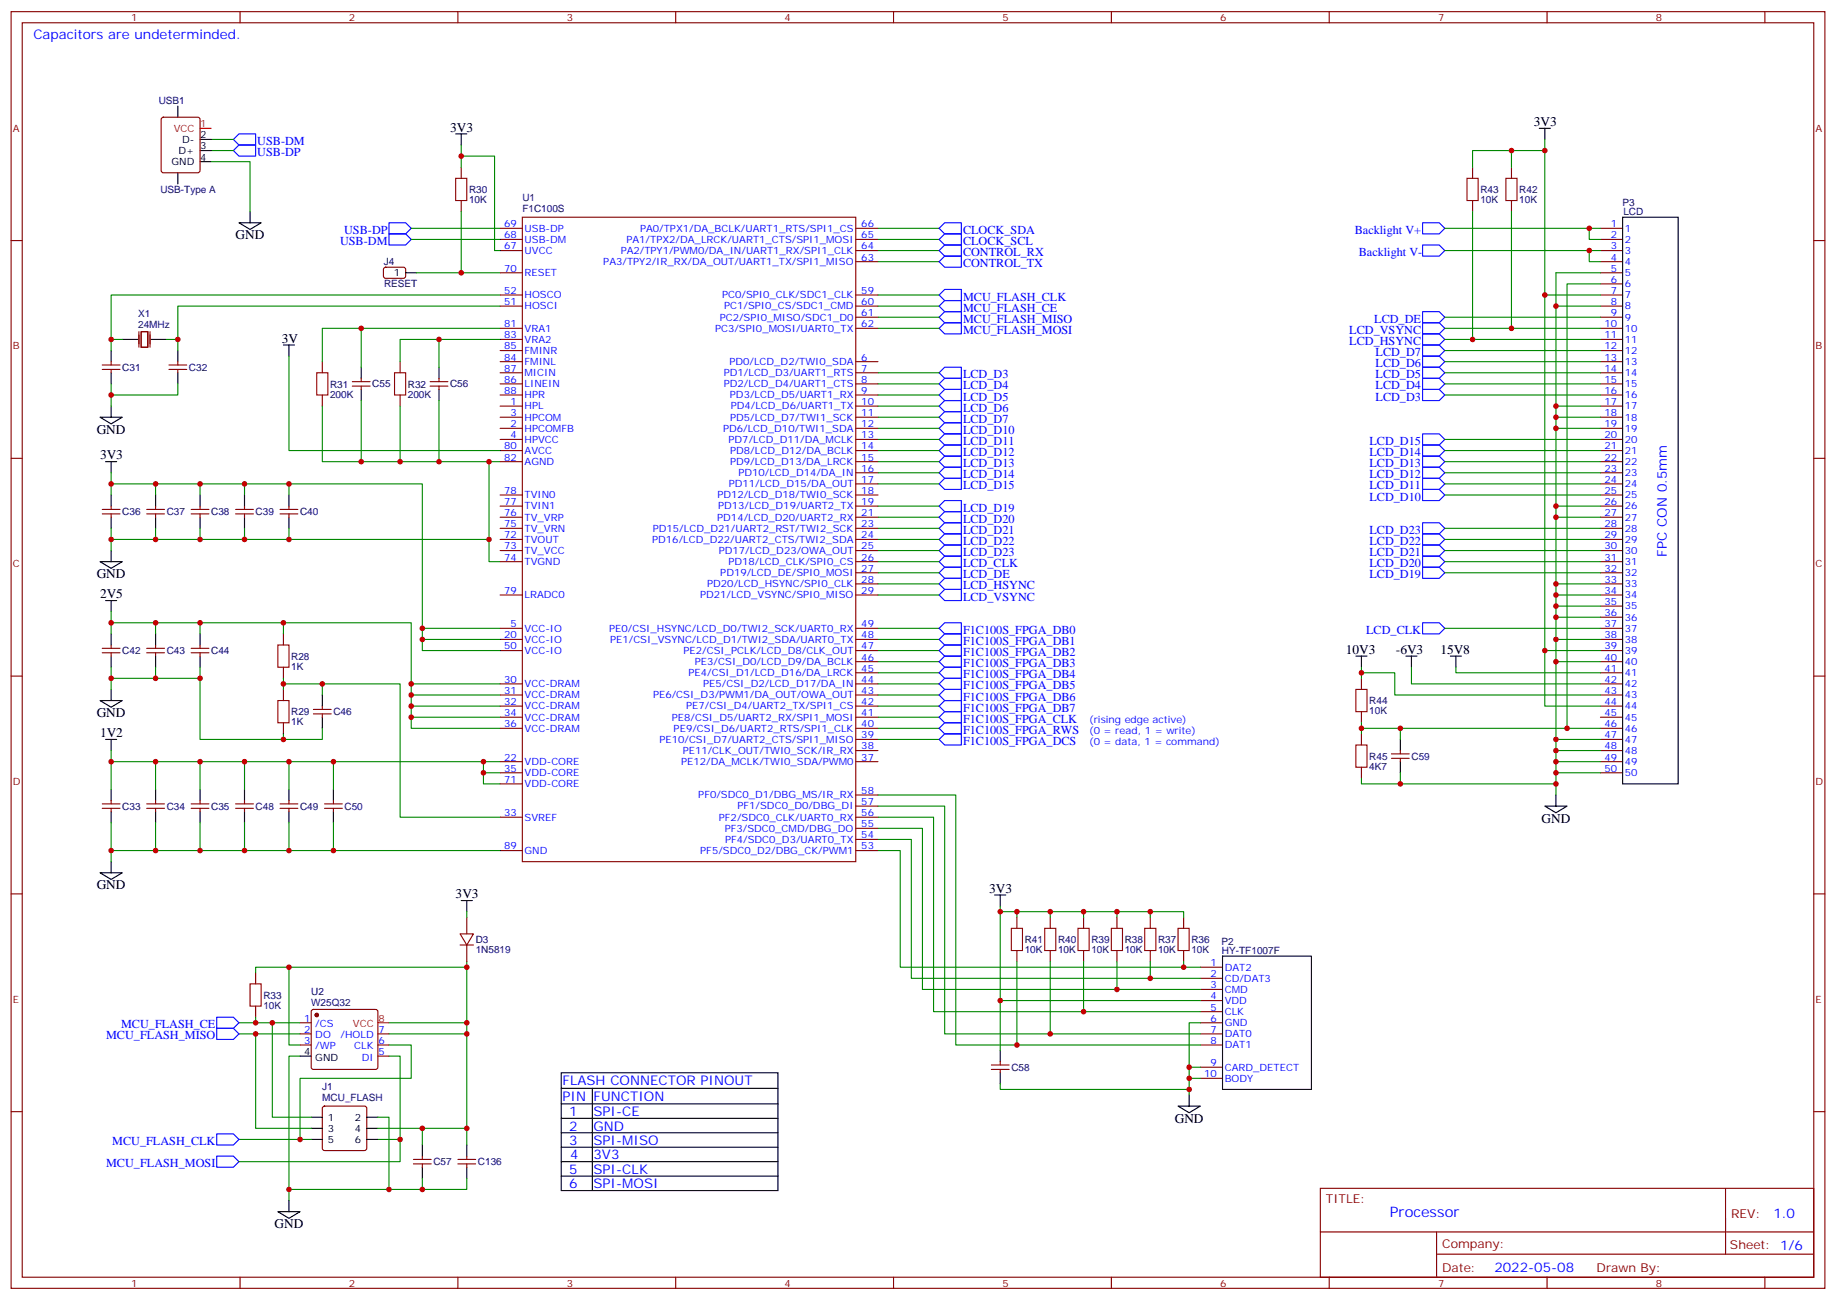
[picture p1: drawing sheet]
<svg xmlns="http://www.w3.org/2000/svg" width="583mm" height="413mm" viewBox="0 0 583 413" stroke-linecap="round" stroke-linejoin="round" font-family="sans-serif">
<g fill="none" stroke="#870000" stroke-width=".35">
<path d="M3.5 3.7h575.8v405.3h-575.8zM7.1 7.2h568.6v398.3h-568.6zM76.2 3.7v3.5M145.3 3.7v3.5M214.5 3.7v3.5M283.6 3.7v3.5M352.8 3.7v3.5M421.9 3.7v3.5M491.1 3.7v3.5M560.2 3.7v3.5M51.4 37.4l.5-.2h10.9l.5 .2 .2 .5v16.3l-.2 .5-.5 .2h-10.9l-.5-.3-.2-.4v-16.3zM146.4 53.1v3.5"/>
<path d="M467.4 53.1v3.5M479.8 53.1v3.5M3.5 76.4h3.6M146.4 63.7v3.5M158.7 79.6h7.1M158.7 76h7.1M158.7 72.5h7.1M165.8 69h105.8v204.6h-105.8zM271.6 79.6h7.1M271.6 76h7.1M271.6 72.5h7.1M467.4 63.7v3.5"/>
<path d="M479.8 63.7v3.5M508 79.6h7.1M508 76h7.1M508 72.5h7.1M575.7 76.4h3.6M121.9 85l.5-.2 5.9 .1 .5 .6-.1 2.4-.6 .5-6-.1-.4-.6v-2.2zM158.7 97.2h7.1M158.7 93.7h7.1M158.7 86.6h7.1M271.6 97.2h7.1M271.6 93.7h7.1M271.6 83.1h7.1"/>
<path d="M508 97.2h7.1M508 93.7h7.1M508 83.1h7.1M508 86.6h7.1M508 90.1h7.1M32.5 115.9h5.6M32.5 117.3h5.6M35.3 114.8v1.1M35.3 117.3v1.1M44.1 105.3v4.9M44.8 105.3h2.1v4.9h-2.1zM47.6 105.3v4.9"/>
<path d="M53.6 115.9h5.7M53.6 117.3h5.7M56.4 114.8v1.1M56.4 117.3v1.1M102.3 114.8v3.6M127 114.8v3.6M158.7 114.8h7.1M158.7 118.4h7.1M158.7 104.2h7.1M158.7 107.8h7.1M158.7 111.3h7.1M271.6 114.8h7.1"/>
<path d="M271.6 118.4h7.1M271.6 100.7h7.1M271.6 104.2h7.1M508 114.8h7.1M508 118.4h7.1M508 100.7h7.1M508 104.2h7.1M508 107.8h7.1M508 111.3h7.1M102.3 125.4v3.5M111.8 121.2h5.7M111.8 122.6h5.7"/>
<path d="M114.7 120.1v1.1M114.7 122.6v1M127 125.4v3.5M136.5 121.2h5.7M136.5 122.6h5.7M139.3 120.1v1.1M139.3 122.6v1M158.7 128.9h7.1M158.7 136h7.1M158.7 132.5h7.1M158.7 139.5h7.1M158.7 121.9h7.1"/>
<path d="M158.7 125.4h7.1M271.6 128.9h7.1M271.6 136h7.1M271.6 132.5h7.1M271.6 139.5h7.1M271.6 121.9h7.1M271.6 125.4h7.1M508 128.9h7.1M508 136h7.1M508 132.5h7.1M508 139.5h7.1M508 121.9h7.1"/>
<path d="M508 125.4h7.1M3.5 145.5h3.6M158.7 143.1h7.1M158.7 146.6h7.1M158.7 157.2h7.1M271.6 143.1h7.1M271.6 146.6h7.1M271.6 150.1h7.1M271.6 153.6h7.1M271.6 157.2h7.1M508 143.1h7.1M508 146.6h7.1"/>
<path d="M508 150.1h7.1M508 153.6h7.1M508 157.2h7.1M575.7 145.5h3.6M32.5 161.7h5.6M32.5 163.2h5.6M35.3 160.7v1M35.3 163.2v1M46.6 161.7h5.6M46.6 163.2h5.6M49.4 160.7v1M49.4 163.2v1"/>
<path d="M60.7 161.7h5.6M60.7 163.2h5.6M63.5 160.7v1M63.5 163.2v1M74.8 161.7h5.6M74.8 163.2h5.6M77.6 160.7v1M77.6 163.2v1M88.9 161.7h5.6M88.9 163.2h5.6M91.7 160.7v1M91.7 163.2v1"/>
<path d="M158.7 160.7h7.1M158.7 164.2h7.1M158.7 167.7h7.1M158.7 171.3h7.1M158.7 174.8h7.1M158.7 178.3h7.1M271.6 160.7h7.1M271.6 164.2h7.1M271.6 167.7h7.1M271.6 171.3h7.1M271.6 174.8h7.1M271.6 178.3h7.1"/>
<path d="M508 160.7h7.1M508 164.2h7.1M508 167.7h7.1M508 171.3h7.1M508 174.8h7.1M508 178.3h7.1M158.7 199.5h7.1M158.7 188.9h7.1M271.6 199.5h7.1M271.6 181.9h7.1M271.6 185.4h7.1M271.6 188.9h7.1"/>
<path d="M508 199.5h7.1M508 181.9h7.1M508 185.4h7.1M508 188.9h7.1M508 192.4h7.1M508 196h7.1M3.5 214.7h3.6M32.5 205.8h5.6M32.5 207.3h5.6M35.3 204.8v1M35.3 207.3v1M46.6 205.8h5.6"/>
<path d="M46.6 207.3h5.6M49.4 204.8v1M49.4 207.3v1M60.7 205.8h5.6M60.7 207.3h5.6M63.5 204.8v1M63.5 207.3v1M90 201.3v3.5M90 211.8v3.6M90 218.9v3.5M158.7 203h7.1M158.7 217.1h7.1"/>
<path d="M158.7 206.6h7.1M271.6 203h7.1M271.6 217.1h7.1M271.6 213.6h7.1M271.6 210.1h7.1M271.6 206.6h7.1M432.2 215.4v3.5M508 203h7.1M508 217.1h7.1M508 213.6h7.1M508 210.1h7.1M508 206.6h7.1"/>
<path d="M575.7 214.7h3.6M90 229.5v3.5M99.5 225.2h5.6M99.5 226.7h5.6M102.3 224.2v1M102.3 226.7v1M158.7 220.7h7.1M158.7 224.2h7.1M158.7 227.7h7.1M158.7 231.2h7.1M271.6 220.7h7.1M271.6 224.2h7.1"/>
<path d="M271.6 227.7h7.1M271.6 231.2h7.1M271.6 238.3h7.1M271.6 234.8h7.1M432.2 226v3.5M432.2 233v3.5M441.7 239.4h5.6M444.5 238.3v1.1M508 220.7h7.1M508 224.2h7.1M508 227.7h7.1M508 231.2h7.1"/>
<path d="M508 238.3h7.1M508 234.8h7.1M32.5 255.2h5.6M32.5 256.6h5.6M35.3 254.2v1M35.3 256.6v1.1M46.6 255.2h5.6M46.6 256.6h5.6M49.4 254.2v1M49.4 256.6v1.1M60.7 255.2h5.6M60.7 256.6h5.6"/>
<path d="M63.5 254.2v1M63.5 256.6v1.1M74.8 255.2h5.6M74.8 256.6h5.6M77.6 254.2v1M77.6 256.6v1.1M88.9 255.2h5.6M88.9 256.6h5.6M91.7 254.2v1M91.7 256.6v1.1M103 255.2h5.7M103 256.6h5.7"/>
<path d="M105.8 254.2v1M105.8 256.6v1.1M158.7 241.8h7.1M158.7 259.5h7.1M158.7 245.4h7.1M158.7 248.9h7.1M271.6 241.8h7.1M271.6 259.5h7.1M271.6 255.9h7.1M271.6 252.4h7.1M432.2 243.6v3.5M441.7 240.8h5.6"/>
<path d="M444.5 240.8v1M508 241.8h7.1M508 245.4h7.1M158.7 270.1h7.1M271.6 270.1h7.1M271.6 266.5h7.1M271.6 263h7.1M3.5 283.8h3.6M146 296.5h4.3l-2.1 3.5zM148.2 291.2v5.3M322.8 291.2v3.5M333.4 291.2v3.5"/>
<path d="M344 291.2v3.5M354.5 291.2v3.5M365.1 291.2v3.5M375.7 291.2v3.5M575.7 283.8h3.6M81.1 308.9v3.5M81.1 319.4v3.6M146 300h4.3M148.2 300v5.3M322.8 301.8v3.5M333.4 301.8v3.5M344 301.8v3.5"/>
<path d="M354.5 301.8v3.5M365.1 301.8v3.5M375.7 301.8v3.5M381 310.6h7.1M381 314.1h7.1M381 307.1h7.1M381 317.7h7.1M95.2 324.7h3.6M95.2 328.3h3.6M95.2 331.8h3.6M99 320.7l.5-.2h19.7l.5 .2 .2 .5v17.6l-.2 .5-.5 .2h-19.7l-.5-.2-.2-.5v-17.6zM119.9 328.3h3.6"/>
<path d="M119.9 331.8h3.6M119.9 335.3h3.6M314.7 338.1h5.6M314.7 339.5h5.6M317.5 337.1v1M317.5 339.5v1.1M381 324.7h7.1M381 328.3h7.1M381 331.8h7.1M381 321.2h7.1M381 338.8h7.1M3.5 353h3.6"/>
<path d="M102.5 351.4l.5-.2h12.7l.5 .2 .2 .5v12.7l-.2 .5-.5 .2h-12.7l-.5-.2-.2-.5v-12.7zM381 342.4h7.1M575.7 353h3.6M131.2 368.1h5.7M131.2 369.5h5.7M134.1 367.1v1M134.1 369.5v1.1M145.3 368.1h5.7M145.3 369.5h5.7M148.2 367.1v1M148.2 369.5v1.1M419.1 377.3h156.6v28.2h-156.6z"/>
<path d="M547.7 377.3v20.9M419.1 391.1h156.5M456 398.2h119.6M456 391.1v14.2M76.2 405.5v3.5M145.3 405.5v3.5M214.5 405.5v3.5M283.6 405.5v3.5M352.8 405.5v3.5M421.9 405.5v3.5M491.1 405.5v3.5M560.2 405.5v3.5"/>
</g>
<circle cx="100.5" cy="322.3" r=".53" fill="#870000" stroke="#870000" stroke-width=".35"/>
<g fill="none" stroke="#000" stroke-width=".35">
<path d="M56.4 33.7v3.5M56.4 54.9v3.5M63.5 51.3h3.5M63.5 47.8h3.5M63.5 44.3h3.5M144.6 42.5h3.6M146.4 42.5v3.5M488.6 40.7h3.5M490.4 40.7v3.6M75.8 70.7h7.1l-3.5 2.1zM79.4 67.2v3.5M515.1 69h17.6v179.9h-17.6z"/>
<path d="M128.8 86.6h3.5M35.3 111.3v3.5M35.3 118.4v3.5M38.8 107.8h4.9M48 107.8h4.9M56.4 111.3v3.5M56.4 118.4v3.5M90 109.5h3.5M91.7 109.5v3.6M114.7 116.6v3.5M139.3 116.6v3.5M31.7 132.5h7.1l-3.5 2.1z"/>
<path d="M35.3 128.9v3.6M114.7 123.6v3.6M139.3 123.6v3.6M33.5 146.6h3.5M35.3 146.6v3.5M35.3 157.2v3.5M49.4 157.2v3.5M63.5 157.2v3.5M77.6 157.2v3.5M91.7 157.2v3.5M31.7 178.3h7.1l-3.5 2.1zM35.3 164.2v3.5"/>
<path d="M35.3 174.8v3.5M49.4 164.2v3.5M63.5 164.2v3.5M77.6 164.2v3.5M91.7 164.2v3.5M33.5 190.7h3.5M35.3 190.7v3.5M35.3 201.3v3.5M35.3 208.3v3.5M35.3 218.9v3.5M49.4 201.3v3.5M49.4 208.3v3.5"/>
<path d="M63.5 201.3v3.5M63.5 208.3v3.5M430.4 208.3h3.5M432.2 208.3v3.5M446.3 208.3h3.5M448 208.3v3.5M460.4 208.3h3.5M462.1 208.3v3.5M31.7 222.4h7.1l-3.5 2.1zM33.5 234.8h3.5M35.3 234.8v3.5M102.3 220.7v3.5"/>
<path d="M102.3 227.7v3.5M444.5 234.8v3.5M35.3 250.6v3.6M35.3 257.7v3.5M49.4 250.6v3.6M49.4 257.7v3.5M63.5 250.6v3.6M63.5 257.7v3.5M77.6 250.6v3.6M77.6 257.7v3.5M91.7 250.6v3.6M91.7 257.7v3.5"/>
<path d="M105.8 250.6v3.6M105.8 257.7v3.5M444.5 241.8v3.6M490.4 255.9h7l-3.5 2.2zM493.9 252.4v3.5M31.7 277.1h7.1l-3.5 2.1zM35.3 273.6v3.5M146.4 285.9h3.5M148.2 285.9v3.6M315.7 284.2h3.6M317.5 284.2v3.5M388.1 303.6h28.2v42.3h-28.2z"/>
<path d="M95.2 335.3h3.6M317.5 333.6v3.5M98.8 354.7h3.5M98.8 358.2h3.5M116.4 354.7h3.5M116.4 358.2h3.5M178.2 340.6h68.7v37.4h-68.7zM178.2 345.5h68.7M178.2 350.5h68.7M178.2 355.1h68.7M178.2 359.7h68.7M188 345.5v32.5"/>
<path d="M317.5 340.6v3.5M373.9 351.2h7.1l-3.5 2.1zM377.5 347.7v3.5M98.8 361.8h3.5M116.4 361.8h3.5M134.1 363.5v3.6M134.1 370.6v3.5M148.2 363.5v3.6M148.2 370.6v3.5M178.2 364.2h68.7M178.2 368.8h68.7M178.2 373.4h68.7"/>
<path d="M88.2 384.7h7l-3.5 2.1zM91.7 381.2v3.5"/>
</g>
<path d="M63.5 40.7h3.5M119.9 324.7h3.6" fill="none" stroke="#f00" stroke-width=".35"/>
<g fill="none" stroke="#008700" stroke-width=".35">
<path d="M67 51.3h12.4v15.9M67 44.3h7.1M67 47.8h7.1M146.4 49.6h10.6v30h1.7M146.4 46v7.1M479.8 47.8v5.3M490.4 44.3v49.4h17.6M490.4 47.8h-23v5.3M130.5 72.5h28.2M130.5 76h28.2M146.4 67.2v19.4h12.3M278.7 72.5h19.4"/>
<path d="M278.7 76h19.4M278.7 79.6h19.4M458.6 72.5h49.4M458.6 79.6h49.4M467.4 67.2v40.6h40.6M479.8 67.2v37h28.2M504.5 72.5v3.5h3.5M504.5 79.6v3.5h3.5M132.3 86.6h14.1M158.7 93.7h-123.4v17.6M158.7 97.2h-102.3v14.1M278.7 97.2h19.4"/>
<path d="M278.7 93.7h19.4M278.7 83.1h19.4M490.4 93.7v112.9h17.6M493.9 97.2h14.1M508 90.1h-10.6v141.1h10.6M508 86.6h-14.1v165.8M35.3 107.8h3.5M52.9 107.8h3.5M91.7 113.1v30h67M114.7 104.2v12.4M139.3 107.8v8.8M158.7 107.8h-31.7v7"/>
<path d="M158.7 104.2h-56.4v10.6M278.7 100.7h19.4M278.7 104.2h19.4M278.7 118.4h19.4M458.6 107.8h8.8M458.6 100.7h49.4M458.6 104.2h21.2M458.6 111.3h49.4M458.6 118.4h49.4M458.6 114.8h49.4M35.3 121.9v7M56.4 121.9v3.5h-21.1"/>
<path d="M102.3 128.9v17.7h56.4M114.7 127.2v19.4M127 128.9v17.7M139.3 127.2v19.4M278.7 136h19.4M278.7 132.5h19.4M278.7 128.9h19.4M278.7 125.4h19.4M278.7 121.9h19.4M278.7 139.5h19.4M458.6 125.4h49.4M458.6 121.9h49.4"/>
<path d="M458.6 139.5h49.4M493.9 136h14.1M493.9 132.5h14.1M493.9 128.9h14.1M35.3 153.6h98.8v53h24.6M35.3 150.1v7.1M49.4 153.6v3.6M63.5 153.6v3.6M77.6 153.6v3.6M91.7 153.6v3.6M155.2 146.6v31.7h3.5M278.7 153.6h19.4"/>
<path d="M278.7 150.1h19.4M278.7 146.6h19.4M278.7 143.1h19.4M458.6 153.6h49.4M458.6 150.1h49.4M458.6 146.6h49.4M458.6 143.1h49.4M458.6 157.2h49.4M35.3 167.7v7.1M35.3 171.3h119.9M49.4 167.7v3.6M63.5 167.7v3.6"/>
<path d="M77.6 167.7v3.6M91.7 167.7v3.6M278.7 171.3h19.4M278.7 164.2h19.4M278.7 160.7h19.4M278.7 178.3h19.4M278.7 167.7h19.4M278.7 174.8h19.4M458.6 171.3h49.4M458.6 178.3h49.4M458.6 167.7h49.4M458.6 174.8h49.4"/>
<path d="M493.9 164.2h14.1M493.9 160.7h14.1M35.3 197.7h95.2v33.5h28.2M35.3 194.2v7.1M49.4 197.7v3.6M63.5 197.7v3.6M90 197.7v3.6M134.1 199.5h24.6M278.7 199.5h19.4M278.7 185.4h19.4M278.7 188.9h19.4M278.7 181.9h19.4"/>
<path d="M458.6 199.5h49.4M458.6 181.9h49.4M493.9 185.4h14.1M493.9 188.9h14.1M493.9 192.4h14.1M493.9 196h14.1M35.3 211.8v7.1M35.3 215.4h28.2M49.4 211.8v3.6M63.5 215.4v19.4h38.8v-3.6M63.5 211.8v3.6M90 217.1h37v42.4h31.7"/>
<path d="M90 215.4v3.5M102.3 217.1v3.6M130.5 217.1h28.2M134.1 203h24.6M278.7 217.1h19.4M278.7 213.6h19.4M278.7 210.1h19.4M278.7 206.6h19.4M278.7 203h19.4M432.2 213.6h10.5v7.1h65.3M432.2 211.8v3.6M448 211.8v5.3h60"/>
<path d="M462.1 211.8v1.8h45.9M490.4 206.6v17.6h17.6M493.9 210.1h14.1M493.9 203h14.1M35.3 238.3v12.3M90 233v1.8M130.5 227.7h28.2M130.5 224.2h28.2M130.5 220.7h28.2M278.7 234.8h19.4M278.7 231.2h19.4M278.7 227.7h19.4"/>
<path d="M278.7 224.2h19.4M278.7 220.7h19.4M432.2 231.2h65.2M432.2 229.5v3.5M444.5 231.2v3.6M493.9 234.8h14.1M493.9 238.3h14.1M35.3 241.8h123.4M49.4 241.8v8.8M63.5 241.8v8.8M77.6 241.8v8.8M91.7 241.8v8.8"/>
<path d="M105.8 241.8v8.8M153.5 241.8v7.1h5.2M153.5 245.4h5.2M278.7 259.5h17.6v61.7h84.7M278.7 255.9h21.2v72.4h81.1M278.7 252.4h24.7v79.4h77.6M432.2 247.1v1.8h61.7M444.5 245.4v3.5M493.9 241.8h14.1M493.9 245.4h14.1M35.3 261.2v12.4M35.3 270.1h123.4"/>
<path d="M49.4 261.2v8.9M63.5 261.2v8.9M77.6 261.2v8.9M91.7 261.2v8.9M105.8 261.2v8.9M278.7 270.1h7.1v37h95.2M278.7 266.5h10.6v44.1h91.7M278.7 263h14.1v51.1h88.2M148.2 289.5v1.7M317.5 289.5h58.2v1.7M317.5 287.7v45.9M322.8 289.5v1.7"/>
<path d="M333.4 289.5v1.7M344 289.5v1.7M354.5 289.5v1.7M365.1 289.5v1.7M91.7 307.1h-10.6v1.8M148.2 307.1h-56.5v24.7h3.5M148.2 305.3v52.9h-28.3M317.5 317.7h63.5M322.8 305.3v26.5M333.4 305.3v23M344 305.3v15.9M354.5 305.3v8.8"/>
<path d="M365.1 305.3v5.3M375.7 305.3v1.8M75.8 328.3h19.4M75.8 324.7h19.4M81.1 328.3v29.9h17.7M81.1 323v1.7M86.4 324.7v30h12.4M95.2 335.3h-3.5v45.9M123.5 335.3h3.5v33.5h-51.2M123.5 331.8h7v10.6h-35.3v19.4M123.5 328.3h24.7M123.5 324.7h24.7"/>
<path d="M377.5 338.8h3.5M381 324.7h-3.5v23M119.9 354.7h3.6v22.9h-31.8M134.1 358.2v5.3M148.2 358.2v5.3M317.5 344.1v1.8h60M377.5 342.4h3.5M75.8 361.8h23M119.9 361.8h7.1M134.1 374.1v3.5M148.2 374.1v3.5h-24.7"/>
</g>
<g fill="none" stroke="#00f" stroke-width=".35">
<path d="M75.8 42.5h5.3v3.5h-5.3l-1.7-1.7zM75.8 46h5.3v3.6h-5.3l-1.7-1.8zM123.5 70.7h5.3l1.7 1.8-1.7 1.8h-5.3zM123.5 74.3h5.3l1.7 1.7-1.7 1.8h-5.3zM298.1 72.5l1.8-1.8h5.3v3.6h-5.3zM299.9 77.8h5.3v3.5h-5.3l-1.8-1.7zM299.9 74.3h5.3v3.5h-5.3l-1.8-1.8zM451.6 70.7h5.2l1.8 1.8-1.8 1.8h-5.2zM451.6 77.8h5.2l1.8 1.8-1.8 1.7h-5.2zM298.1 97.2l1.8-1.8h5.3v3.6h-5.3zM298.1 93.7l1.8-1.8h5.3v3.5h-5.3zM299.9 81.3h5.3v3.5h-5.3l-1.8-1.7z"/>
<path d="M451.6 99h5.2l1.8 1.7-1.8 1.8h-5.2zM298.1 100.7l1.8-1.7h5.3v3.5h-5.3zM298.1 104.2l1.8-1.7h5.3v3.5h-5.3zM299.9 116.6h5.3v3.5h-5.3l-1.8-1.7zM451.6 102.5h5.2l1.8 1.7-1.8 1.8h-5.2zM451.6 106h5.2l1.8 1.8-1.8 1.7h-5.2zM451.6 109.5h5.2l1.8 1.8-1.8 1.8h-5.2zM451.6 113.1h5.2l1.8 1.7-1.8 1.8h-5.2zM451.6 116.6h5.2l1.8 1.8-1.8 1.7h-5.2zM298.1 132.5l1.8-1.8h5.3v3.5h-5.3zM298.1 128.9l1.8-1.7h5.3v3.5h-5.3zM298.1 125.4l1.8-1.8h5.3v3.6h-5.3z"/>
<path d="M298.1 139.5l1.8-1.7h5.3v3.5h-5.3zM298.1 136l1.8-1.8h5.3v3.6h-5.3zM299.9 120.1h5.3v3.5h-5.3l-1.8-1.7zM451.6 120.1h5.2l1.8 1.8-1.8 1.7h-5.2zM451.6 123.6h5.2l1.8 1.8-1.8 1.8h-5.2zM451.6 137.8h5.2l1.8 1.7-1.8 1.8h-5.2zM299.9 151.9h5.3v3.5h-5.3l-1.8-1.8zM299.9 148.3h5.3v3.6h-5.3l-1.8-1.8zM299.9 144.8h5.3v3.5h-5.3l-1.8-1.7zM299.9 141.3h5.3v3.5h-5.3l-1.8-1.7zM299.9 158.9h5.3v3.6h-5.3l-1.8-1.8zM451.6 155.4h5.2l1.8 1.8-1.8 1.7h-5.2z"/>
<path d="M451.6 151.9h5.2l1.8 1.7-1.8 1.8h-5.2zM451.6 148.3h5.2l1.8 1.8-1.8 1.8h-5.2zM451.6 144.8h5.2l1.8 1.8-1.8 1.7h-5.2zM451.6 141.3h5.2l1.8 1.8-1.8 1.7h-5.2zM298.1 164.2l1.8-1.7h5.3v3.5h-5.3zM298.1 167.7l1.8-1.7h5.3v3.5h-5.3zM298.1 174.8l1.8-1.8h5.3v3.6h-5.3zM299.9 176.6h5.3v3.5h-5.3l-1.8-1.8zM299.9 169.5h5.3v3.5h-5.3l-1.8-1.7zM451.6 166h5.2l1.8 1.7-1.8 1.8h-5.2zM451.6 169.5h5.2l1.8 1.8-1.8 1.7h-5.2zM451.6 173h5.2l1.8 1.8-1.8 1.8h-5.2z"/>
<path d="M451.6 176.6h5.2l1.8 1.7-1.8 1.8h-5.2zM298.1 181.9l1.8-1.8h5.3v3.5h-5.3zM298.1 188.9l1.8-1.8h5.3v3.6h-5.3zM299.9 197.7h5.3v3.6h-5.3l-1.8-1.8zM299.9 183.6h5.3v3.5h-5.3l-1.8-1.7zM451.6 197.7h5.2l1.8 1.8-1.8 1.8h-5.2zM451.6 180.1h5.2l1.8 1.8-1.8 1.7h-5.2zM298.1 213.6l1.8-1.8h5.3v3.6h-5.3zM298.1 206.6l1.8-1.8h5.3v3.5h-5.3zM299.9 215.4h5.3v3.5h-5.3l-1.8-1.8zM299.9 208.3h5.3v3.5h-5.3l-1.8-1.7zM299.9 201.3h5.3v3.5h-5.3l-1.8-1.8z"/>
<path d="M298.1 220.7l1.8-1.8h5.3v3.5h-5.3zM299.9 233h5.3v3.5h-5.3l-1.8-1.7zM299.9 229.5h5.3v3.5h-5.3l-1.8-1.8zM299.9 226h5.3v3.5h-5.3l-1.8-1.8zM299.9 222.4h5.3v3.6h-5.3l-1.8-1.8zM68.8 323h5.3l1.7 1.7-1.7 1.8h-5.3zM68.8 326.5h5.3l1.7 1.8-1.7 1.7h-5.3zM68.8 367.1h5.3l1.7 1.7-1.7 1.8h-5.3zM68.8 360h5.3l1.7 1.8-1.7 1.7h-5.3z"/>
</g>
<g fill="none" stroke="#a10000" stroke-width=".35">
<path d="M144.6 56.6h3.6v7.1h-3.6zM465.7 56.6h3.5v7.1h-3.5zM478 56.6h3.5v7.1h-3.5zM100.5 118.4h3.6v7h-3.6zM125.2 118.4h3.6v7h-3.6zM88.2 204.8h3.5v7h-3.5zM430.4 218.9h3.5v7.1h-3.5zM88.2 222.4h3.5v7.1h-3.5zM430.4 236.5h3.5v7.1h-3.5zM321 294.7h3.6v7.1h-3.6zM331.6 294.7h3.5v7.1h-3.5zM342.2 294.7h3.5v7.1h-3.5z"/>
<path d="M352.8 294.7h3.5v7.1h-3.5zM363.4 294.7h3.5v7.1h-3.5zM373.9 294.7h3.6v7.1h-3.6zM79.4 312.4h3.5v7h-3.5z"/>
</g>
<g fill="#c00">
<circle cx="35.3" cy="125.4" r=".88"/>
<circle cx="35.3" cy="107.8" r=".88"/>
<circle cx="56.4" cy="107.8" r=".88"/>
<circle cx="35.3" cy="241.8" r=".88"/>
<circle cx="49.4" cy="241.8" r=".88"/>
<circle cx="63.5" cy="241.8" r=".88"/>
<circle cx="153.5" cy="241.8" r=".88"/>
<circle cx="153.5" cy="245.4" r=".88"/>
<circle cx="35.3" cy="270.1" r=".88"/>
<circle cx="49.4" cy="270.1" r=".88"/>
<circle cx="63.5" cy="270.1" r=".88"/>
<circle cx="35.3" cy="171.3" r=".88"/>
<circle cx="91.7" cy="171.3" r=".88"/>
<circle cx="77.6" cy="171.3" r=".88"/>
<circle cx="63.5" cy="171.3" r=".88"/>
<circle cx="49.4" cy="171.3" r=".88"/>
<circle cx="35.3" cy="153.6" r=".88"/>
<circle cx="91.7" cy="153.6" r=".88"/>
<circle cx="77.6" cy="153.6" r=".88"/>
<circle cx="63.5" cy="153.6" r=".88"/>
<circle cx="49.4" cy="153.6" r=".88"/>
<circle cx="35.3" cy="215.4" r=".88"/>
<circle cx="63.5" cy="215.4" r=".88"/>
<circle cx="49.4" cy="215.4" r=".88"/>
<circle cx="35.3" cy="197.7" r=".88"/>
<circle cx="63.5" cy="197.7" r=".88"/>
<circle cx="49.4" cy="197.7" r=".88"/>
<circle cx="134.1" cy="203" r=".88"/>
<circle cx="134.1" cy="199.5" r=".88"/>
<circle cx="90" cy="234.8" r=".88"/>
<circle cx="90" cy="197.7" r=".88"/>
<circle cx="90" cy="217.1" r=".88"/>
<circle cx="102.3" cy="217.1" r=".88"/>
<circle cx="139.3" cy="107.8" r=".88"/>
<circle cx="114.7" cy="104.2" r=".88"/>
<circle cx="146.4" cy="49.6" r=".88"/>
<circle cx="127" cy="361.8" r=".88"/>
<circle cx="95.3" cy="361.8" r=".88"/>
<circle cx="81.1" cy="328.3" r=".88"/>
<circle cx="86.4" cy="324.7" r=".88"/>
<circle cx="81.1" cy="324.7" r=".88"/>
<circle cx="91.7" cy="307.1" r=".88"/>
<circle cx="148.2" cy="307.1" r=".88"/>
<circle cx="377.5" cy="338.8" r=".88"/>
<circle cx="377.5" cy="342.4" r=".88"/>
<circle cx="377.5" cy="345.9" r=".88"/>
<circle cx="317.5" cy="317.7" r=".88"/>
<circle cx="317.5" cy="289.5" r=".88"/>
<circle cx="322.8" cy="289.5" r=".88"/>
<circle cx="333.4" cy="289.5" r=".88"/>
<circle cx="344" cy="289.5" r=".88"/>
<circle cx="354.5" cy="289.5" r=".88"/>
<circle cx="365.1" cy="289.5" r=".88"/>
<circle cx="375.7" cy="307.1" r=".88"/>
<circle cx="365.1" cy="310.6" r=".88"/>
<circle cx="354.5" cy="314.1" r=".88"/>
<circle cx="344" cy="321.2" r=".88"/>
<circle cx="333.4" cy="328.3" r=".88"/>
<circle cx="322.8" cy="331.8" r=".88"/>
<circle cx="490.4" cy="93.7" r=".88"/>
<circle cx="490.4" cy="206.6" r=".88"/>
<circle cx="493.9" cy="245.4" r=".88"/>
<circle cx="493.9" cy="241.8" r=".88"/>
<circle cx="493.9" cy="238.3" r=".88"/>
<circle cx="493.9" cy="234.8" r=".88"/>
<circle cx="493.9" cy="203" r=".88"/>
<circle cx="493.9" cy="210.1" r=".88"/>
<circle cx="493.9" cy="185.4" r=".88"/>
<circle cx="493.9" cy="188.9" r=".88"/>
<circle cx="493.9" cy="192.4" r=".88"/>
<circle cx="493.9" cy="196" r=".88"/>
<circle cx="493.9" cy="164.2" r=".88"/>
<circle cx="493.9" cy="160.7" r=".88"/>
<circle cx="493.9" cy="136" r=".88"/>
<circle cx="493.9" cy="132.5" r=".88"/>
<circle cx="493.9" cy="128.9" r=".88"/>
<circle cx="490.4" cy="47.8" r=".88"/>
<circle cx="479.8" cy="47.8" r=".88"/>
<circle cx="497.4" cy="231.2" r=".88"/>
<circle cx="432.2" cy="231.2" r=".88"/>
<circle cx="444.5" cy="231.2" r=".88"/>
<circle cx="493.9" cy="248.9" r=".88"/>
<circle cx="444.5" cy="248.9" r=".88"/>
<circle cx="432.2" cy="213.6" r=".88"/>
<circle cx="504.5" cy="72.5" r=".88"/>
<circle cx="504.5" cy="79.6" r=".88"/>
<circle cx="479.8" cy="104.2" r=".88"/>
<circle cx="467.4" cy="107.8" r=".88"/>
<circle cx="493.9" cy="97.2" r=".88"/>
<circle cx="148.2" cy="324.7" r=".88"/>
<circle cx="148.2" cy="328.3" r=".88"/>
<circle cx="148.2" cy="358.2" r=".88"/>
<circle cx="134.1" cy="358.2" r=".88"/>
<circle cx="91.7" cy="377.6" r=".88"/>
<circle cx="123.5" cy="377.6" r=".88"/>
<circle cx="134.1" cy="377.6" r=".88"/>
<circle cx="146.4" cy="86.6" r=".88"/>
<circle cx="114.7" cy="146.6" r=".88"/>
<circle cx="139.3" cy="146.6" r=".88"/>
<circle cx="155.2" cy="146.6" r=".88"/>
<circle cx="155.2" cy="171.3" r=".88"/>
<circle cx="130.5" cy="220.7" r=".88"/>
<circle cx="130.5" cy="224.2" r=".88"/>
<circle cx="130.5" cy="227.7" r=".88"/>
<circle cx="130.5" cy="217.1" r=".88"/>
<circle cx="77.6" cy="241.8" r=".88"/>
<circle cx="91.7" cy="241.8" r=".88"/>
<circle cx="105.8" cy="241.8" r=".88"/>
<circle cx="105.8" cy="270.1" r=".88"/>
<circle cx="91.7" cy="270.1" r=".88"/>
<circle cx="77.6" cy="270.1" r=".88"/>
<circle cx="127" cy="146.6" r=".88"/>
</g>
<text font-size="4.6" fill="#00f" x="441.2" y="386.3">Processor</text>
<g font-size="4.2" fill="#00f">
<text x="10.6" y="12.5">Capacitors are undeterminded.</text>
<text x="529.1" y="176.7" transform="rotate(-90 529.1 176.7)">FPC CON 0.5mm</text>
<text x="178.5" y="344.5">FLASH CONNECTOR PINOUT</text>
<text x="178.5" y="349.4">PIN</text>
<text x="188.4" y="349.4">FUNCTION</text>
<text x="180.6" y="354.4">1</text>
<text x="180.6" y="359">2</text>
<text x="188.4" y="354.4">SPI-CE</text>
<text x="188.4" y="359">GND</text>
<text x="180.6" y="363.5">3</text>
<text x="188.4" y="363.5">SPI-MISO</text>
<text x="181" y="368.1">4</text>
<text x="188.4" y="368.1">3V3</text>
<text x="180.6" y="372.7">5</text>
<text x="180.6" y="377.3">6</text>
<text x="188.4" y="372.7">SPI-CLK</text>
<text x="188.4" y="377.3">SPI-MOSI</text>
<text x="562.9" y="386.6">1.0</text>
<text x="474.4" y="403.9">2022-05-08</text>
</g>
<g font-size="4.2">
<text x="142.9" y="41.8">3V3</text>
<text x="486.8" y="40">3V3</text>
<text x="74.8" y="76">GND</text>
<text x="89.5" y="108.9">3V</text>
<text x="30.7" y="137.8">GND</text>
<text x="31.7" y="145.9">3V3</text>
<text x="30.7" y="183.6">GND</text>
<text x="31.7" y="190">2V5</text>
<text x="427.2" y="207.6">10V3</text>
<text x="443.1" y="207.6">-6V3</text>
<text x="457.2" y="207.6">15V8</text>
<text x="30.7" y="227.7">GND</text>
<text x="31.7" y="234.1">1V2</text>
<text x="489.3" y="261.2">GND</text>
<text x="30.7" y="282.4">GND</text>
<text x="144.6" y="285.2">3V3</text>
<text x="314" y="283.5">3V3</text>
<text x="372.9" y="356.5">GND</text>
<text x="87.1" y="390">GND</text>
</g>
<g font-size="3.9" fill="#00f">
<text x="81.7" y="46">USB-DM</text>
<text x="81.7" y="49.6">USB-DP</text>
<text x="107.9" y="77.8">USB-DM</text>
<text x="109.2" y="74.3">USB-DP</text>
<text x="305.7" y="77.8">CLOCK_SCL</text>
<text x="305.7" y="74.3">CLOCK_SDA</text>
<text x="430" y="74.3">Backlight V+</text>
<text x="305.7" y="81.3">CONTROL_RX</text>
<text x="431.3" y="81.3">Backlight V-</text>
<text x="305.7" y="84.8">CONTROL_TX</text>
<text x="305.7" y="95.4">MCU_FLASH_CLK</text>
<text x="305.7" y="99">MCU_FLASH_CE</text>
<text x="305.7" y="102.5">MCU_FLASH_MISO</text>
<text x="305.7" y="106">MCU_FLASH_MOSI</text>
<text x="428.3" y="106">LCD_VSYNC</text>
<text x="436.2" y="102.5">LCD_DE</text>
<text x="428.3" y="109.5">LCD_HSYNC</text>
<text x="436.6" y="113.1">LCD_D7</text>
<text x="436.6" y="116.6">LCD_D6</text>
<text x="305.7" y="123.6">LCD_D4</text>
<text x="305.7" y="120.1">LCD_D3</text>
<text x="436.6" y="120.1">LCD_D5</text>
<text x="436.6" y="123.6">LCD_D4</text>
<text x="305.7" y="130.7">LCD_D6</text>
<text x="305.7" y="127.2">LCD_D5</text>
<text x="436.6" y="127.2">LCD_D3</text>
<text x="305.7" y="134.2">LCD_D7</text>
<text x="305.7" y="137.8">LCD_D10</text>
<text x="305.7" y="141.3">LCD_D11</text>
<text x="434.7" y="141.3">LCD_D15</text>
<text x="305.7" y="148.3">LCD_D13</text>
<text x="305.7" y="144.8">LCD_D12</text>
<text x="434.7" y="148.3">LCD_D13</text>
<text x="434.7" y="144.8">LCD_D14</text>
<text x="305.7" y="155.4">LCD_D15</text>
<text x="305.7" y="151.9">LCD_D14</text>
<text x="434.7" y="155.4">LCD_D11</text>
<text x="434.7" y="151.9">LCD_D12</text>
<text x="434.7" y="158.9">LCD_D10</text>
<text x="305.7" y="162.5">LCD_D19</text>
<text x="305.7" y="166">LCD_D20</text>
<text x="305.7" y="169.5">LCD_D21</text>
<text x="305.7" y="173">LCD_D22</text>
<text x="434.7" y="169.5">LCD_D23</text>
<text x="434.7" y="173">LCD_D22</text>
<text x="305.7" y="176.6">LCD_D23</text>
<text x="434.7" y="176.6">LCD_D21</text>
<text x="305.7" y="183.6">LCD_DE</text>
<text x="305.7" y="180.1">LCD_CLK</text>
<text x="434.7" y="180.1">LCD_D20</text>
<text x="434.7" y="183.6">LCD_D19</text>
<text x="305.7" y="187.1">LCD_HSYNC</text>
<text x="305.7" y="190.7">LCD_VSYNC</text>
<text x="305.7" y="201.3">F1C100S_FPGA_DB0</text>
<text x="433.6" y="201.3">LCD_CLK</text>
<text x="305.7" y="208.3">F1C100S_FPGA_DB2</text>
<text x="305.7" y="204.8">F1C100S_FPGA_DB1</text>
<text x="305.7" y="215.4">F1C100S_FPGA_DB4</text>
<text x="305.7" y="211.8">F1C100S_FPGA_DB3</text>
<text x="305.7" y="218.9">F1C100S_FPGA_DB5</text>
<text x="305.7" y="226">F1C100S_FPGA_DB7</text>
<text x="305.7" y="222.4">F1C100S_FPGA_DB6</text>
<text x="305.7" y="233">F1C100S_FPGA_RWS</text>
<text x="305.7" y="229.5">F1C100S_FPGA_CLK</text>
<text x="305.7" y="236.5">F1C100S_FPGA_DCS</text>
<text x="38.4" y="326.5">MCU_FLASH_CE</text>
<text x="33.7" y="330">MCU_FLASH_MISO</text>
<text x="35.6" y="363.5">MCU_FLASH_CLK</text>
<text x="33.7" y="370.6">MCU_FLASH_MOSI</text>
</g>
<g font-size="3.9" fill="#800">
<text x="420.9" y="381.9">TITLE:</text>
<text x="549.5" y="386.6">REV:</text>
<text x="457.8" y="396.1">Company:</text>
<text x="549.1" y="396.7">Sheet: 1/6</text>
<text x="457.8" y="403.8">Date:</text>
<text x="506.8" y="403.8">Drawn By:</text>
</g>
<g font-size="3.2" fill="#800">
<text x="41.6" y="6.7">1</text>
<text x="110.8" y="6.7">2</text>
<text x="179.9" y="6.7">3</text>
<text x="249.1" y="6.7">4</text>
<text x="318.2" y="6.7">5</text>
<text x="387.3" y="6.7">6</text>
<text x="456.5" y="6.7">7</text>
<text x="525.6" y="6.7">8</text>
<text x="4.1" y="41.8">A</text>
<text x="576.3" y="41.8">A</text>
<text x="4.1" y="110.9">B</text>
<text x="576.3" y="110.9">B</text>
<text x="4.1" y="180.1">C</text>
<text x="576.3" y="180.1">C</text>
<text x="4.1" y="249.2">D</text>
<text x="576.3" y="249.2">D</text>
<text x="4.1" y="318.4">E</text>
<text x="576.3" y="318.4">E</text>
<text x="41.6" y="408.5">1</text>
<text x="110.8" y="408.5">2</text>
<text x="179.9" y="408.5">3</text>
<text x="249.1" y="408.5">4</text>
<text x="318.2" y="408.5">5</text>
<text x="387.3" y="408.5">6</text>
<text x="456.5" y="408.5">7</text>
<text x="525.6" y="408.5">8</text>
</g>
<g font-size="3.2" fill="#000080">
<text x="50.4" y="33.1">USB1</text>
<text x="50.9" y="61.3">USB-Type A</text>
<text x="148.9" y="64.5">10K</text>
<text x="148.9" y="61.3">R30</text>
<text x="165.8" y="63.7">U1</text>
<text x="469.9" y="64.5">10K</text>
<text x="469.9" y="61.3">R43</text>
<text x="482.2" y="64.5">10K</text>
<text x="482.2" y="61.3">R42</text>
<text x="515.1" y="65.4">P3</text>
<text x="165.8" y="67.2">F1C100S</text>
<text x="515.3" y="68.3">LCD</text>
<text x="121.9" y="84.2">J4</text>
<text x="121.9" y="91.3">RESET</text>
<text x="43.8" y="100.7">X1</text>
<text x="43.8" y="104.2">24MHz</text>
<text x="38.8" y="117.7">C31</text>
<text x="60" y="117.7">C32</text>
<text x="104.8" y="123.1">R31</text>
<text x="118.2" y="123">C55</text>
<text x="129.5" y="123.1">R32</text>
<text x="142.9" y="123">C56</text>
<text x="104.8" y="126.3">200K</text>
<text x="129.5" y="126.3">200K</text>
<text x="38.8" y="163.6">C36</text>
<text x="52.9" y="163.6">C37</text>
<text x="67" y="163.6">C38</text>
<text x="81.1" y="163.6">C39</text>
<text x="95.2" y="163.6">C40</text>
<text x="38.8" y="207.7">C42</text>
<text x="52.9" y="207.7">C43</text>
<text x="67" y="207.7">C44</text>
<text x="92.4" y="209.5">R28</text>
<text x="92.4" y="212.7">1K</text>
<text x="92.4" y="227.1">R29</text>
<text x="105.8" y="227.1">C46</text>
<text x="434.6" y="226.8">10K</text>
<text x="434.6" y="223.6">R44</text>
<text x="92.4" y="230.3">1K</text>
<text x="434.6" y="244.4">4K7</text>
<text x="434.6" y="241.2">R45</text>
<text x="448" y="241.2">C59</text>
<text x="38.8" y="257.1">C33</text>
<text x="52.9" y="257.1">C34</text>
<text x="67" y="257.1">C35</text>
<text x="81.1" y="257.1">C48</text>
<text x="95.2" y="257.1">C49</text>
<text x="109.4" y="257.1">C50</text>
<text x="151" y="299.4">D3</text>
<text x="325.3" y="299.4">R41</text>
<text x="335.8" y="299.4">R40</text>
<text x="346.4" y="299.4">R39</text>
<text x="357" y="299.4">R38</text>
<text x="367.6" y="299.4">R37</text>
<text x="378.2" y="299.4">R36</text>
<text x="151" y="302.6">1N5819</text>
<text x="325.3" y="302.7">10K</text>
<text x="335.8" y="302.7">10K</text>
<text x="346.4" y="302.7">10K</text>
<text x="357" y="302.7">10K</text>
<text x="367.6" y="302.7">10K</text>
<text x="378.2" y="302.7">10K</text>
<text x="387.7" y="300">P2</text>
<text x="387.9" y="303">HY-TF1007F</text>
<text x="83.6" y="317.1">R33</text>
<text x="98.8" y="315.9">U2</text>
<text x="83.6" y="320.3">10K</text>
<text x="98.8" y="319.4">W25Q32</text>
<text x="321" y="340">C58</text>
<text x="102.3" y="345.9">J1</text>
<text x="102.3" y="349.4">MCU_FLASH</text>
<text x="137.6" y="370">C57</text>
<text x="151.7" y="370">C136</text>
</g>
<g font-size="3.2" fill="#f00">
<text x="55.1" y="41.8">VCC</text>
<text x="63.5" y="40.4">1</text>
<text x="112" y="326.1">VCC</text>
<text x="120.1" y="324.4">8</text>
</g>
<g font-size="3.2">
<text x="57.8" y="45.3">D-</text>
<text x="63.5" y="47.4">3</text>
<text x="63.5" y="43.9">2</text>
<text x="54.5" y="52.4">GND</text>
<text x="56.7" y="48.9">D+</text>
<text x="63.5" y="51">4</text>
<text x="125" y="87.7">1</text>
<text x="96.6" y="335">4</text>
<text x="100.1" y="336.7">GND</text>
<text x="104.1" y="355.8">1</text>
<text x="104.1" y="359.3">3</text>
<text x="112.6" y="355.8">2</text>
<text x="112.6" y="359.3">4</text>
<text x="104.1" y="362.8">5</text>
<text x="112.6" y="362.8">6</text>
</g>
<g font-size="3.2" fill="#00f">
<text x="160" y="75.7">68</text>
<text x="160" y="72.1">69</text>
<text x="166.5" y="77.1">USB-DM</text>
<text x="166.5" y="73.6">USB-DP</text>
<text x="198.8" y="77.1">PA1/TPX2/DA_LRCK/UART1_CTS/SPI1_MOSI</text>
<text x="203.2" y="73.6">PA0/TPX1/DA_BCLK/UART1_RTS/SPI1_CS</text>
<text x="273.4" y="75.7">65</text>
<text x="273.4" y="72.1">66</text>
<text x="511.3" y="72.1">1</text>
<text x="511.3" y="75.7">2</text>
<text x="515.8" y="73.6">1</text>
<text x="515.8" y="77.1">2</text>
<text x="160" y="79.2">67</text>
<text x="166.5" y="80.6">UVCC</text>
<text x="197" y="80.6">PA2/TPY1/PWM0/DA_IN/UART1_RX/SPI1_CLK</text>
<text x="273.4" y="82.7">63</text>
<text x="273.4" y="79.2">64</text>
<text x="511.3" y="79.2">3</text>
<text x="511.3" y="82.7">4</text>
<text x="515.8" y="80.6">3</text>
<text x="160" y="86.3">70</text>
<text x="166.5" y="87.7">RESET</text>
<text x="191.5" y="84.1">PA3/TPY2/IR_RX/DA_OUT/UART1_TX/SPI1_MISO</text>
<text x="511.3" y="86.3">5</text>
<text x="511.3" y="89.8">6</text>
<text x="515.8" y="84.1">4</text>
<text x="515.8" y="87.7">5</text>
<text x="160" y="93.3">52</text>
<text x="166.5" y="94.7">HOSCO</text>
<text x="229.2" y="94.7">PC0/SPI0_CLK/SDC1_CLK</text>
<text x="273.4" y="93.3">59</text>
<text x="511.3" y="93.3">7</text>
<text x="515.8" y="91.2">6</text>
<text x="515.8" y="94.7">7</text>
<text x="160" y="96.8">51</text>
<text x="166.5" y="98.2">HOSCI</text>
<text x="228.5" y="101.8">PC2/SPI0_MISO/SDC1_D0</text>
<text x="229.9" y="98.2">PC1/SPI0_CS/SDC1_CMD</text>
<text x="273.4" y="96.8">60</text>
<text x="273.4" y="100.4">61</text>
<text x="511.3" y="96.8">8</text>
<text x="511.3" y="100.4">9</text>
<text x="515.8" y="98.2">8</text>
<text x="515.8" y="101.8">9</text>
<text x="160" y="103.9">81</text>
<text x="160" y="107.4">83</text>
<text x="166.5" y="105.3">VRA1</text>
<text x="227" y="105.3">PC3/SPI0_MOSI/UART0_TX</text>
<text x="273.4" y="103.9">62</text>
<text x="509.3" y="103.9">10</text>
<text x="509.3" y="107.4">11</text>
<text x="515.8" y="105.3">10</text>
<text x="160" y="110.9">85</text>
<text x="166.5" y="108.8">VRA2</text>
<text x="166.5" y="112.4">FMINR</text>
<text x="509.3" y="110.9">12</text>
<text x="515.8" y="108.8">11</text>
<text x="515.8" y="112.4">12</text>
<text x="160" y="114.5">84</text>
<text x="160" y="118">87</text>
<text x="166.5" y="115.9">FMINL</text>
<text x="166.5" y="119.4">MICIN</text>
<text x="229.8" y="119.4">PD1/LCD_D3/UART1_RTS</text>
<text x="231.5" y="115.9">PD0/LCD_D2/TWI0_SDA</text>
<text x="273.4" y="114.5">6</text>
<text x="273.4" y="118">7</text>
<text x="509.3" y="114.5">13</text>
<text x="509.3" y="118">14</text>
<text x="515.8" y="115.9">13</text>
<text x="515.8" y="119.4">14</text>
<text x="160" y="121.5">86</text>
<text x="160" y="125.1">88</text>
<text x="166.5" y="122.9">LINEIN</text>
<text x="229.7" y="122.9">PD2/LCD_D4/UART1_CTS</text>
<text x="273.4" y="121.5">8</text>
<text x="273.4" y="125.1">9</text>
<text x="509.3" y="121.5">15</text>
<text x="509.3" y="125.1">16</text>
<text x="515.8" y="122.9">15</text>
<text x="162" y="128.6">1</text>
<text x="166.5" y="130">HPL</text>
<text x="166.5" y="126.5">HPR</text>
<text x="231.7" y="126.5">PD3/LCD_D5/UART1_RX</text>
<text x="232" y="130">PD4/LCD_D6/UART1_TX</text>
<text x="273.4" y="128.6">10</text>
<text x="509.3" y="128.6">17</text>
<text x="515.8" y="126.5">16</text>
<text x="515.8" y="130">17</text>
<text x="162" y="135.6">2</text>
<text x="162" y="132.1">3</text>
<text x="166.5" y="137.1">HPCOMFB</text>
<text x="166.5" y="133.5">HPCOM</text>
<text x="229.5" y="137.1">PD6/LCD_D10/TWI1_SDA</text>
<text x="231.7" y="133.5">PD5/LCD_D7/TWI1_SCK</text>
<text x="273.4" y="132.1">11</text>
<text x="273.4" y="135.6">12</text>
<text x="509.3" y="132.1">18</text>
<text x="509.3" y="135.6">19</text>
<text x="515.8" y="133.5">18</text>
<text x="515.8" y="137.1">19</text>
<text x="160" y="142.7">80</text>
<text x="162" y="139.2">4</text>
<text x="166.5" y="140.6">HPVCC</text>
<text x="231.3" y="140.6">PD7/LCD_D11/DA_MCLK</text>
<text x="273.4" y="139.2">13</text>
<text x="273.4" y="142.7">14</text>
<text x="509.3" y="139.2">20</text>
<text x="509.3" y="142.7">21</text>
<text x="515.8" y="140.6">20</text>
<text x="160" y="146.2">82</text>
<text x="166.5" y="144.1">AVCC</text>
<text x="166.5" y="147.6">AGND</text>
<text x="231.7" y="147.6">PD9/LCD_D13/DA_LRCK</text>
<text x="231.8" y="144.1">PD8/LCD_D12/DA_BCLK</text>
<text x="273.4" y="146.2">15</text>
<text x="273.4" y="149.8">16</text>
<text x="509.3" y="146.2">22</text>
<text x="509.3" y="149.8">23</text>
<text x="515.8" y="144.1">21</text>
<text x="515.8" y="147.6">22</text>
<text x="231.3" y="154.7">PD11/LCD_D15/DA_OUT</text>
<text x="234.4" y="151.2">PD10/LCD_D14/DA_IN</text>
<text x="273.4" y="153.3">17</text>
<text x="509.3" y="153.3">24</text>
<text x="515.8" y="151.2">23</text>
<text x="515.8" y="154.7">24</text>
<text x="160" y="160.3">77</text>
<text x="160" y="156.8">78</text>
<text x="166.5" y="161.7">TVIN1</text>
<text x="166.5" y="158.2">TVIN0</text>
<text x="227.7" y="158.2">PD12/LCD_D18/TWI0_SCK</text>
<text x="227.9" y="161.7">PD13/LCD_D19/UART2_TX</text>
<text x="273.4" y="156.8">18</text>
<text x="273.4" y="160.3">19</text>
<text x="509.3" y="156.8">25</text>
<text x="509.3" y="160.3">26</text>
<text x="515.8" y="158.2">25</text>
<text x="515.8" y="161.7">26</text>
<text x="160" y="167.4">75</text>
<text x="160" y="163.9">76</text>
<text x="166.5" y="165.3">TV_VRP</text>
<text x="227.7" y="165.3">PD14/LCD_D20/UART2_RX</text>
<text x="273.4" y="163.9">21</text>
<text x="273.4" y="167.4">23</text>
<text x="509.3" y="163.9">27</text>
<text x="509.3" y="167.4">28</text>
<text x="515.8" y="165.3">27</text>
<text x="160" y="170.9">72</text>
<text x="166.5" y="172.3">TVOUT</text>
<text x="166.5" y="168.8">TV_VRN</text>
<text x="207" y="172.3">PD16/LCD_D22/UART2_CTS/TWI2_SDA</text>
<text x="207.2" y="168.8">PD15/LCD_D21/UART2_RST/TWI2_SCK</text>
<text x="273.4" y="170.9">24</text>
<text x="509.3" y="170.9">29</text>
<text x="515.8" y="168.8">28</text>
<text x="515.8" y="172.3">29</text>
<text x="160" y="174.4">73</text>
<text x="160" y="178">74</text>
<text x="166.5" y="175.9">TV_VCC</text>
<text x="166.5" y="179.4">TVGND</text>
<text x="228.1" y="175.9">PD17/LCD_D23/OWA_OUT</text>
<text x="231.2" y="179.4">PD18/LCD_CLK/SPI0_CS</text>
<text x="273.4" y="174.4">25</text>
<text x="273.4" y="178">26</text>
<text x="509.3" y="174.4">30</text>
<text x="509.3" y="178">31</text>
<text x="515.8" y="175.9">30</text>
<text x="515.8" y="179.4">31</text>
<text x="228.6" y="182.9">PD19/LCD_DE/SPI0_MOSI</text>
<text x="273.4" y="181.5">27</text>
<text x="273.4" y="185">28</text>
<text x="509.3" y="181.5">32</text>
<text x="509.3" y="185">33</text>
<text x="515.8" y="182.9">32</text>
<text x="160" y="188.6">79</text>
<text x="166.5" y="190">LRADC0</text>
<text x="222.2" y="190">PD21/LCD_VSYNC/SPI0_MISO</text>
<text x="224.5" y="186.4">PD20/LCD_HSYNC/SPI0_CLK</text>
<text x="273.4" y="188.6">29</text>
<text x="509.3" y="188.6">34</text>
<text x="515.8" y="186.4">33</text>
<text x="515.8" y="190">34</text>
<text x="509.3" y="192.1">35</text>
<text x="509.3" y="195.6">36</text>
<text x="515.8" y="193.5">35</text>
<text x="515.8" y="197">36</text>
<text x="160" y="202.7">20</text>
<text x="162" y="199.1">5</text>
<text x="166.5" y="200.6">VCC-IO</text>
<text x="193.4" y="200.6">PE0/CSI_HSYNC/LCD_D0/TWI2_SCK/UART0_RX</text>
<text x="273.4" y="202.7">48</text>
<text x="273.4" y="199.1">49</text>
<text x="509.3" y="199.1">37</text>
<text x="509.3" y="202.7">38</text>
<text x="515.8" y="200.6">37</text>
<text x="160" y="206.2">50</text>
<text x="166.5" y="204.1">VCC-IO</text>
<text x="166.5" y="207.6">VCC-IO</text>
<text x="193.7" y="204.1">PE1/CSI_VSYNC/LCD_D1/TWI2_SDA/UART0_TX</text>
<text x="217" y="207.6">PE2/CSI_PCLK/LCD_D8/CLK_OUT</text>
<text x="273.4" y="209.7">46</text>
<text x="273.4" y="206.2">47</text>
<text x="509.3" y="206.2">39</text>
<text x="509.3" y="209.7">40</text>
<text x="515.8" y="204.1">38</text>
<text x="515.8" y="207.6">39</text>
<text x="218.5" y="214.7">PE4/CSI_D1/LCD_D16/DA_LRCK</text>
<text x="220.6" y="211.1">PE3/CSI_D0/LCD_D9/DA_BCLK</text>
<text x="273.4" y="213.3">45</text>
<text x="509.3" y="213.3">41</text>
<text x="515.8" y="211.1">40</text>
<text x="515.8" y="214.7">41</text>
<text x="160" y="216.8">30</text>
<text x="160" y="220.3">31</text>
<text x="166.5" y="218.2">VCC-DRAM</text>
<text x="166.5" y="221.7">VCC-DRAM</text>
<text x="207.3" y="221.7">PE6/CSI_D3/PWM1/DA_OUT/OWA_OUT</text>
<text x="223.2" y="218.2">PE5/CSI_D2/LCD_D17/DA_IN</text>
<text x="273.4" y="220.3">43</text>
<text x="273.4" y="216.8">44</text>
<text x="509.3" y="216.8">42</text>
<text x="509.3" y="220.3">43</text>
<text x="515.8" y="218.2">42</text>
<text x="515.8" y="221.7">43</text>
<text x="160" y="223.8">32</text>
<text x="160" y="227.4">34</text>
<text x="166.5" y="225.2">VCC-DRAM</text>
<text x="217.8" y="225.2">PE7/CSI_D4/UART2_TX/SPI1_CS</text>
<text x="273.4" y="227.4">41</text>
<text x="273.4" y="223.8">42</text>
<text x="509.3" y="223.8">44</text>
<text x="509.3" y="227.4">45</text>
<text x="515.8" y="225.2">44</text>
<text x="160" y="230.9">36</text>
<text x="166.5" y="228.8">VCC-DRAM</text>
<text x="166.5" y="232.3">VCC-DRAM</text>
<text x="213.3" y="228.8">PE8/CSI_D5/UART2_RX/SPI1_MOSI</text>
<text x="213.8" y="232.3">PE9/CSI_D6/UART2_RTS/SPI1_CLK</text>
<text x="273.4" y="230.9">40</text>
<text x="345.7" y="233">(0 = read, 1 = write)</text>
<text x="345.7" y="229.5">(rising edge active)</text>
<text x="509.3" y="230.9">46</text>
<text x="515.8" y="228.8">45</text>
<text x="515.8" y="232.3">46</text>
<text x="209.3" y="235.8">PE10/CSI_D7/UART2_CTS/SPI1_MISO</text>
<text x="216.7" y="239.4">PE11/CLK_OUT/TWI0_SCK/IR_RX</text>
<text x="273.4" y="237.9">38</text>
<text x="273.4" y="234.4">39</text>
<text x="345.7" y="236.5">(0 = data, 1 = command)</text>
<text x="509.3" y="234.4">47</text>
<text x="509.3" y="237.9">48</text>
<text x="515.8" y="235.8">47</text>
<text x="515.8" y="239.4">48</text>
<text x="160" y="241.5">22</text>
<text x="160" y="245">35</text>
<text x="166.5" y="242.9">VDD-CORE</text>
<text x="216.2" y="242.9">PE12/DA_MCLK/TWI0_SDA/PWM0</text>
<text x="273.4" y="241.5">37</text>
<text x="509.3" y="241.5">49</text>
<text x="509.3" y="245">50</text>
<text x="515.8" y="242.9">49</text>
<text x="160" y="248.5">71</text>
<text x="166.5" y="246.4">VDD-CORE</text>
<text x="166.5" y="249.9">VDD-CORE</text>
<text x="515.8" y="246.4">50</text>
<text x="221.7" y="253.5">PF0/SDC0_D1/DBG_MS/IR_RX</text>
<text x="234.1" y="257">PF1/SDC0_D0/DBG_DI</text>
<text x="273.4" y="255.6">57</text>
<text x="273.4" y="252.1">58</text>
<text x="160" y="259.1">33</text>
<text x="166.5" y="260.5">SVREF</text>
<text x="228.2" y="260.5">PF2/SDC0_CLK/UART0_RX</text>
<text x="273.4" y="262.6">55</text>
<text x="273.4" y="259.1">56</text>
<text x="160" y="269.7">89</text>
<text x="230.1" y="264.1">PF3/SDC0_CMD/DBG_DO</text>
<text x="230.2" y="267.6">PF4/SDC0_D3/UART0_TX</text>
<text x="273.4" y="269.7">53</text>
<text x="273.4" y="266.2">54</text>
<text x="166.5" y="271.1">GND</text>
<text x="222.3" y="271.1">PF5/SDC0_D2/DBG_CK/PWM1</text>
<text x="384.3" y="310.3">2</text>
<text x="384.3" y="306.7">1</text>
<text x="388.8" y="311.7">CD/DAT3</text>
<text x="388.8" y="308.2">DAT2</text>
<text x="384.3" y="313.8">3</text>
<text x="384.3" y="317.3">4</text>
<text x="388.8" y="315.2">CMD</text>
<text x="384.3" y="320.9">5</text>
<text x="388.8" y="322.3">CLK</text>
<text x="388.8" y="318.7">VDD</text>
<text x="96.6" y="324.4">1</text>
<text x="96.6" y="327.9">2</text>
<text x="100.1" y="326.1">/CS</text>
<text x="100.1" y="329.7">DO</text>
<text x="108.1" y="329.7">/HOLD</text>
<text x="120.1" y="327.9">7</text>
<text x="384.3" y="324.4">6</text>
<text x="384.3" y="327.9">7</text>
<text x="388.8" y="325.8">GND</text>
<text x="388.8" y="329.3">DAT0</text>
<text x="96.6" y="331.4">3</text>
<text x="100.1" y="333.2">/WP</text>
<text x="112.5" y="333.2">CLK</text>
<text x="120.1" y="335">5</text>
<text x="120.1" y="331.4">6</text>
<text x="384.3" y="331.4">8</text>
<text x="388.8" y="332.8">DAT1</text>
<text x="114.9" y="336.7">DI</text>
<text x="384.3" y="338.5">9</text>
<text x="388.8" y="339.9">CARD_DETECT</text>
<text x="382.3" y="342">10</text>
<text x="388.8" y="343.4">BODY</text>
</g>
</svg>
